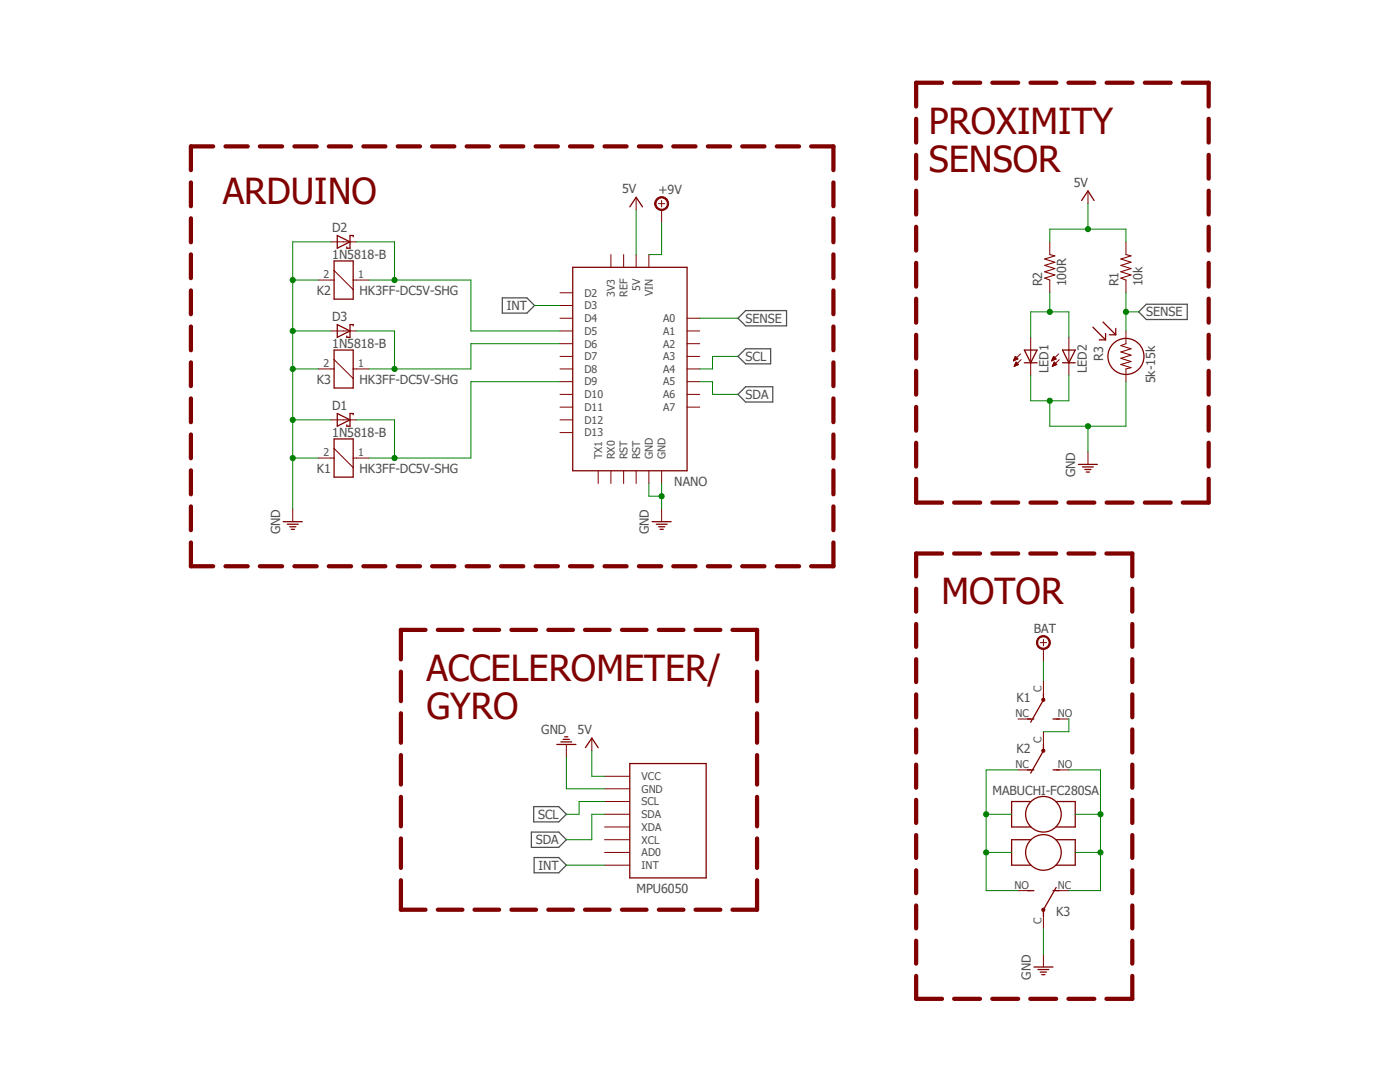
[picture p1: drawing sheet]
<svg xmlns="http://www.w3.org/2000/svg" width="279mm" height="216mm" viewBox="0 0 279 216" stroke-linecap="round" stroke-linejoin="round" font-family="sans-serif">
<path d="M37.7 16.1l204 183.7M241.7 16.1l-204 183.7" fill="none" stroke="#fff" stroke-width=".2"/>
<path d="M100.2 59.4h5l1.5 1.6-1.5 1.5h-5zM147.3 71.1l1.5-1.5h5v3h-5zM148.8 77.2h5.4v3h-5.4l-1.5-1.5zM148.8 62h8.2v3h-8.2l-1.5-1.5zM227.2 62.2l1.6-1.5h8.1v3.1h-8.1zM106 166h5.5l1.5 1.6-1.5 1.5h-5.5zM106.5 161h5l1.5 1.5-1.5 1.5h-5zM106.6 171.1h4.9l1.5 1.5-1.5 1.6h-4.9z" fill="none" stroke="#505050" stroke-width=".25"/>
<g fill="none" stroke="#800000" stroke-width=".85">
<path d="M188 16.5h-5.2v4.8M190.4 16.5h5.2M198 16.5h5.2M205.7 16.5h5.1M213.2 16.5h5.2M220.9 16.5h5.1M228.5 16.5h5.1M236.1 16.5h5.1v4.8M38.1 36.4v4.7M42.5 29.2h-4.4v4.8M45 29.2h4.4M51.9 29.2h4.4"/>
<path d="M58.8 29.2h4.4M65.6 29.2h4.5M72.5 29.2h4.4M79.4 29.2h4.4M86.2 29.2h4.5M93.1 29.2h4.5M100 29.2h4.4M106.9 29.2h4.4M113.7 29.2h4.5M120.6 29.2h4.5M127.5 29.2h4.5M134.4 29.2h4.4"/>
<path d="M141.3 29.2h4.4M148.1 29.2h4.5M155 29.2h4.5M161.9 29.2h4.4v4.8M166.3 36.4v4.7M182.8 23.7v4.7M182.8 30.9v4.7M182.8 38.1v4.7M241.2 23.7v4.7M241.2 30.9v4.7M241.2 38.1v4.7M38.1 43.6v4.7"/>
<path d="M38.1 50.8v4.7M38.1 58v4.7M166.3 43.6v4.7M166.3 50.8v4.7M166.3 58v4.7M182.8 45.3v4.7M182.8 52.5v4.7M182.8 59.6v4.8M241.2 45.3v4.7M241.2 52.5v4.7M241.2 59.6v4.8M38.1 65.2v4.7"/>
<path d="M38.1 72.3v4.7M38.1 79.5v4.7M166.3 65.2v4.7M166.3 72.3v4.7M166.3 79.5v4.7M182.8 66.8v4.7M182.8 74v4.7M241.2 66.8v4.7M241.2 74v4.7M38.1 86.7v4.7M38.1 93.9v4.7M166.3 86.7v4.7"/>
<path d="M166.3 93.9v4.7M182.8 81.2v4.7M182.8 88.3v4.8M182.8 95.5v4.8h5.2M241.2 81.2v4.7M241.2 88.3v4.8M241.2 95.5v4.8h-5.1M38.1 108.2v4.8h4.4M38.1 101v4.8M45 113h4.4M51.9 113h4.4M58.8 113h4.4"/>
<path d="M65.6 113h4.5M72.5 113h4.4M79.4 113h4.4M86.2 113h4.5M93.1 113h4.5M100 113h4.4M106.9 113h4.4M113.7 113h4.5M120.6 113h4.5M127.5 113h4.5M134.4 113h4.4M141.3 113h4.4"/>
<path d="M148.1 113h4.5M155 113h4.5M166.3 101v4.8M166.3 108.2v4.8h-4.4M182.8 117.5v4.5M188 110.4h-5.2v4.6M190.4 110.4h5.2M190.4 100.3h5.2M198 110.4h5.2M198 100.3h5.2M205.6 110.4h5.2M205.7 100.3h5.1"/>
<path d="M213.2 110.4h5.2M213.2 100.3h5.2M220.8 110.4h5.2v4.6M220.9 100.3h5.1M226 117.5v4.5M228.5 100.3h5.1M80 134v5.9M84.9 125.7h-4.9v5.9M87.4 125.7h4.9M94.7 125.7h4.9M102.1 125.7h4.9M109.4 125.7h4.9"/>
<path d="M116.8 125.7h4.9M124.1 125.7h4.9M131.5 125.7h4.9M138.8 125.7h5M146.2 125.7h4.9v5.9M151.1 134v5.9M182.8 124.5v4.6M182.8 131.5v4.6M182.8 138.6v4.5M226 124.5v4.6M226 131.5v4.6M226 138.6v4.5"/>
<path d="M80 142.3v5.9M80 150.7v5.8M80 159v5.9M151.1 142.3v5.9M151.1 150.7v5.8M151.1 159v5.9M182.8 145.5v4.7M182.8 152.6v4.6M182.8 159.6v4.6M226 145.5v4.7M226 152.6v4.6M226 159.6v4.6"/>
<path d="M80 175.6v5.9h4.9M80 167.3v5.9M151.1 167.3v5.9M151.1 175.6v5.9h-4.9M182.8 166.6v4.6M182.8 173.7v4.5M226 166.6v4.6M226 173.7v4.5M87.4 181.5h4.9M94.7 181.5h4.9M102.1 181.5h4.9M109.4 181.5h4.9"/>
<path d="M116.8 181.5h4.9M124.1 181.5h4.9M131.5 181.5h4.9M138.8 181.5h5M182.8 194.7v4.6h5.2M182.8 180.7v4.6M182.8 187.7v4.6M190.4 199.3h5.2M198 199.3h5.2M205.6 199.3h5.2M213.2 199.3h5.2M226 180.7v4.6"/>
<path d="M226 187.7v4.6M226 194.7v4.6h-5.2"/>
</g>
<g fill="none" stroke="#800000" stroke-width=".2">
<path d="M111.8 58.4h2.5M121.9 50.8v2.5M124.5 50.8v2.5M127 50.8v2.5M129.5 50.8v2.5M111.8 61h2.5M111.8 63.5h2.5M111.8 66h2.5M111.8 68.6h2.5M111.8 71.1h2.5M111.8 73.6h2.5M111.8 76.2h2.5"/>
<path d="M111.8 78.7h2.5M137.1 63.5h2.6M137.1 66h2.6M137.1 68.6h2.6M137.1 71.1h2.6M137.1 73.6h2.6M137.1 76.2h2.6M137.1 78.7h2.6M63.5 91.4h3.2M66.7 89.5l3.8 3.8M70.5 91.4h3.2M111.8 81.2h2.5"/>
<path d="M111.8 83.8h2.5M111.8 86.3h2.5M119.4 93.9v2.6M121.9 93.9v2.6M124.5 93.9v2.6M127 93.9v2.6M129.5 93.9v2.6M132 93.9v2.6M137.1 81.2h2.6M120.6 154.9h5.1M120.6 157.4h5.1M120.6 159.9h5.1"/>
<path d="M120.6 162.5h5.1M120.6 165h5.1M120.6 167.6h5.1M120.6 170.1h5.1M120.6 172.6h5.1"/>
</g>
<path d="M114.3 53.3h22.8v40.6h-22.8zM66.7 87.6h3.8v7.6h-3.8zM208.2 138.4v1.3l-2.5 4.4M125.7 152.4h15.2v22.8h-15.2zM205.1 143.5h1.2M210.1 143.5h1.3" fill="none" stroke="#800000" stroke-width=".25"/>
<path d="M208 139.4h.4v.5h-.4z" fill-rule="evenodd" fill="#800000"/>
<path d="M63.5 55.9h3.2M66.7 54l3.8 3.8M70.5 55.9h3.2M208 139.4h.4v.5h-.4zM208.2 135.8v2.6M203.2 143.5h2.5M210.8 143.5h2.5" fill="none" stroke="#800000" stroke-width=".2"/>
<path d="M66.7 52.1h3.8v7.6h-3.8zM205.1 153.6h1.2M208.2 148.5v1.3l-2.5 4.5M210.1 153.6h1.3" fill="none" stroke="#800000" stroke-width=".25"/>
<path d="M208 149.6h.4v.4h-.4z" fill-rule="evenodd" fill="#800000"/>
<path d="M63.5 73.6h3.2M66.7 71.8l3.8 3.7M70.5 73.6h3.2M203.2 153.6h2.5M208 149.6h.4v.4h-.4zM208.2 146v2.5M210.8 153.6h2.5" fill="none" stroke="#800000" stroke-width=".2"/>
<path d="M66.7 69.8h3.8v7.6h-3.8zM205.1 177.7h1.2M210.1 177.7h1.3M210.8 177.1l-2.6 4.4v1.3" fill="none" stroke="#800000" stroke-width=".25"/>
<path d="M208 181.3l.2-.1 .2 .1v.5h-.4z" fill-rule="evenodd" fill="#800000"/>
<g fill="none" stroke="#800000" stroke-width=".2">
<path d="M127 39.4v2.5M66 48.3h5.1M131.4 40.6h1.3M132 40v1.3M209.5 48.3v2.5M209.5 55.9v2.5M224.7 48.3v2.5M224.7 55.9v2.5M66 66h5.1M202.3 72h.1M202.3 71.9h.2M202.4 71.8h.3"/>
<path d="M202.4 71.7h.5M202.4 71.6h.7M202.4 71.5h.7M202.4 73h.2M202.4 72.9h.4M202.5 71.5h.5M202.5 72.9h.5M202.5 71.4h.4M202.5 72.8h.7M202.6 71.2h.2M202.6 72.7h.6M202.6 71.2h.1"/>
<path d="M202.6 72.6h.5M202.6 71.1l.6 .5-.9 .4zM202.6 72.5h.4M202.7 72.4h.2M202.7 72.3h.2M202.8 72.3l-.4 .8M202.8 72.3l.5 .4-.9 .4M202.8 72.3h.1M203.7 70.6l-1.4 1.4M203.8 71.8l-1.4 1.3M205.7 67.3v7.6M209.9 72h.1"/>
<path d="M209.9 71.9h.2M210 71.8h.3M210 71.7h.5M210 71.6h.7M210 73h.2M210.1 71.5h.6M210.1 72.9h.3M210.1 71.5h.5M210.1 72.9h.5M210.1 71.4h.4M210.1 72.8h.7M210.2 71.2h.2"/>
<path d="M210.2 72.7h.6M210.2 71.2h.1M210.2 72.6h.5M210.3 72.5h.4M210.3 71.1l.5 .5-.9 .4zM210.3 72.4h.3M210.4 72.3h.1M210.4 72.3l-.4 .8M210.4 72.3l.5 .4-.9 .4M211.3 70.6l-1.4 1.4M211.4 71.8l-1.4 1.3M213.3 67.3v7.6"/>
<path d="M224.7 66v2.6M224.7 73.6v2.6M66 83.8h5.1M132 101.6v2.5M203.2 177.7h2.5M210.8 177.7h2.5M208 181.3l.2-.1 .2 .1v.5h-.4zM208.2 182.8v2.5"/>
</g>
<path d="M209.5 50.8l1 .3-2 .6 2 .6-2 .7 2 .6-2 .6 2 .7-2 .6 1 .4M224.7 50.8l1 .3-2 .6 2 .6-2 .7 2 .6-2 .6 2 .7-2 .6 1 .4M224.7 68.6l-1 .4 2 .6-2 .6 2 .7-2 .6 2 .6-2 .6 2 .7-1 .2" fill="none" stroke="#800000" stroke-width=".21"/>
<g fill="none" stroke="#800000" stroke-width=".25">
<path d="M67.3 47l2.5 1.3-2.5 1.2zM70.5 47.2v-.2h-.7v2.5h-.6v-.2M125.7 41.3l1.3-1.9 1.2 1.9M67.3 64.8l2.5 1.2-2.5 1.3zM70.5 65v-.2h-.7v2.5h-.6v-.2M204.4 69.8h2.6l-1.3 2.6zM204.4 72.4h2.6M212 72.4h2.6M212 69.8h2.6l-1.3 2.6zM218.1 65.3l2.5 2.5M219.4 67.8h1.2M220.1 64.3l2.6 2.5"/>
<path d="M220.6 66.5v1.3M221.4 66.8h1.3M222.7 65.5v1.3M67.3 82.5l2.5 1.3-2.5 1.2zM70.5 82.8v-.3h-.7v2.5h-.6v-.2M130.1 104.1h3.8M131 104.6h2.1M131.4 105.1h1.3M131.7 105.6h.7M205.7 159.9h-3.8v5.1h3.8M210.8 159.9h3.8v5.1h-3.8M205.7 167.6h-3.8v5h3.8"/>
<path d="M210.8 167.6h3.8v5h-3.8"/>
<circle cx="224.7" cy="71.1" r="3.6"/>
<circle cx="208.2" cy="162.5" r="3.6"/>
<circle cx="208.2" cy="170.1" r="3.6"/>
</g>
<path d="M131 39.8a1.39 1.39 0 0 1 2.2 .1 1.39 1.39 0 0 1-.8 2.1 1.39 1.39 0 0 1-1.8-1.4h.3a1.15 1.15 0 0 1 1.5-1.1 1.15 1.15 0 0 1 .5 1.9 1.15 1.15 0 0 1-1.9-.4l-.1-.4h-.3z" fill-rule="evenodd" fill="#800000"/>
<path d="M131 39.8a1.39 1.39 0 0 1 2.2 .1 1.39 1.39 0 0 1-.8 2.1 1.39 1.39 0 0 1-1.8-1.4h.3a1.15 1.15 0 0 1 1.5-1.1 1.15 1.15 0 0 1 .5 1.9 1.15 1.15 0 0 1-1.9-.4l-.1-.4h-.3zM132 41.9v2.5M207.6 128.2h1.3M208.2 127.6v1.3" fill="none" stroke="#800000" stroke-width=".2"/>
<path d="M207.1 127.3a1.4 1.4 0 0 1 2.3 .1 1.4 1.4 0 0 1-.7 2.1 1.4 1.4 0 0 1-1.9-1.3h.3a1.15 1.15 0 0 1 1.7-.9 1.15 1.15 0 0 1 .2 1.9 1.15 1.15 0 0 1-1.9-.6v-.4h-.3z" fill-rule="evenodd" fill="#800000"/>
<path d="M217.1 38.1v2.5M217.1 90.1v2.6M58.4 101.6v2.5M207.1 127.3a1.4 1.4 0 0 1 2.3 .1 1.4 1.4 0 0 1-.7 2.1 1.4 1.4 0 0 1-1.9-1.3h.3a1.15 1.15 0 0 1 1.7-.9 1.15 1.15 0 0 1 .2 1.9 1.15 1.15 0 0 1-1.9-.6v-.4h-.3zM208.2 129.5v2.5M113 148.5v2.6M118.1 147.3v2.5M208.2 190.4v2.6" fill="none" stroke="#800000" stroke-width=".2"/>
<g fill="none" stroke="#800000" stroke-width=".25">
<path d="M215.9 40l1.2-1.9 1.3 1.9M215.2 92.7h3.8M216 93.2h2.2M216.5 93.7h1.2M216.8 94.2h.6M56.5 104.1h3.8M57.3 104.6h2.2M57.8 105.1h1.3M58.1 105.6h.7M111.1 148.5h3.8M111.9 148h2.2M112.4 147.5h1.2"/>
<path d="M112.7 147h.6M116.8 149.2l1.3-1.9 1.3 1.9M206.3 193h3.8M207.1 193.5h2.2M207.6 194h1.2M207.9 194.5h.6"/>
</g>
<path d="M129.5 96.5v2.5h2.5M132 96.5v5.1" fill="none" stroke="#008000" stroke-width=".2"/>
<circle cx="132" cy="99" r=".51" fill="#008000"/>
<g fill="none" stroke="#008000" stroke-width=".2">
<path d="M63.5 55.9h-5.1v45.7M58.4 91.4h5.1M58.4 83.8h7.6M208.2 185.3v5.1"/>
<circle cx="132" cy="99" r=".51"/>
</g>
<circle cx="58.4" cy="83.8" r=".51" fill="#008000"/>
<g fill="none" stroke="#008000" stroke-width=".2">
<path d="M58.4 73.6h5.1"/>
<circle cx="58.4" cy="83.8" r=".51"/>
</g>
<circle cx="58.4" cy="73.6" r=".51" fill="#008000"/>
<g fill="none" stroke="#008000" stroke-width=".2">
<path d="M58.4 66h7.6"/>
<circle cx="58.4" cy="73.6" r=".51"/>
</g>
<circle cx="58.4" cy="66" r=".51" fill="#008000"/>
<g fill="none" stroke="#008000" stroke-width=".2">
<path d="M66 48.3h-7.6v7.6"/>
<circle cx="58.4" cy="66" r=".51"/>
</g>
<circle cx="58.4" cy="55.9" r=".51" fill="#008000"/>
<circle cx="58.4" cy="55.9" r=".51" fill="none" stroke="#008000" stroke-width=".2"/>
<circle cx="58.4" cy="91.4" r=".51" fill="#008000"/>
<g fill="none" stroke="#008000" stroke-width=".2">
<path d="M205.7 74.9v5.1h7.6v-5.1M209.5 80v5h7.6M113 151.1v6.3h7.6"/>
<circle cx="58.4" cy="91.4" r=".51"/>
</g>
<circle cx="209.5" cy="80" r=".51" fill="#008000"/>
<g fill="none" stroke="#008000" stroke-width=".2">
<path d="M224.7 76.2v8.8h-7.6v5.1"/>
<circle cx="209.5" cy="80" r=".51"/>
</g>
<circle cx="217.1" cy="85" r=".51" fill="#008000"/>
<g fill="none" stroke="#008000" stroke-width=".2">
<path d="M127 41.9v8.9M132 44.4v6.4h-2.5M209.5 48.3v-2.6h15.2v2.6M217.1 40.6v5.1M118.1 149.8v5.1h2.5"/>
<circle cx="217.1" cy="85" r=".51"/>
</g>
<circle cx="217.1" cy="45.7" r=".51" fill="#008000"/>
<g fill="none" stroke="#008000" stroke-width=".2">
<path d="M213.3 153.6h6.3v24.1h-6.3M214.6 162.5h5"/>
<circle cx="217.1" cy="45.7" r=".51"/>
</g>
<circle cx="219.6" cy="162.5" r=".51" fill="#008000"/>
<g fill="none" stroke="#008000" stroke-width=".2">
<path d="M214.6 170.1h5"/>
<circle cx="219.6" cy="162.5" r=".51"/>
</g>
<circle cx="219.6" cy="170.1" r=".51" fill="#008000"/>
<g fill="none" stroke="#008000" stroke-width=".2">
<path d="M203.2 153.6h-6.4v24.1h6.4M196.8 170.1h5.1"/>
<circle cx="219.6" cy="170.1" r=".51"/>
</g>
<circle cx="196.8" cy="170.1" r=".51" fill="#008000"/>
<g fill="none" stroke="#008000" stroke-width=".2">
<path d="M196.8 162.5h5.1"/>
<circle cx="196.8" cy="170.1" r=".51"/>
</g>
<circle cx="196.8" cy="162.5" r=".51" fill="#008000"/>
<g fill="none" stroke="#008000" stroke-width=".2">
<path d="M71.1 48.3h7.6v7.6M73.7 55.9h20.3v10.1h17.8M208.2 132v3.8M213.3 143.5v2.5h-5.1"/>
<circle cx="196.8" cy="162.5" r=".51"/>
</g>
<circle cx="78.7" cy="55.9" r=".51" fill="#008000"/>
<g fill="none" stroke="#008000" stroke-width=".2">
<path d="M71.1 66h7.6v7.6M111.8 68.6h-17.8v5h-20.3"/>
<circle cx="78.7" cy="55.9" r=".51"/>
</g>
<circle cx="78.7" cy="73.6" r=".51" fill="#008000"/>
<g fill="none" stroke="#008000" stroke-width=".2">
<path d="M111.8 76.2h-17.8v15.2h-20.3M71.1 83.8h7.6v7.6"/>
<circle cx="78.7" cy="73.6" r=".51"/>
</g>
<circle cx="78.7" cy="91.4" r=".51" fill="#008000"/>
<g fill="none" stroke="#008000" stroke-width=".2">
<path d="M209.5 58.4v3.8M106.7 61h5.1M139.7 76.2h2.5v2.5h5.1M147.3 71.1h-5.1v2.5h-2.5M205.7 67.3v-5.1h7.6v5.1M120.6 159.9h-5v2.6h-2.6M113 172.6h7.6M120.6 162.5h-2.5v5.1h-5.1"/>
<circle cx="78.7" cy="91.4" r=".51"/>
</g>
<circle cx="209.5" cy="62.2" r=".51" fill="#008000"/>
<g fill="none" stroke="#008000" stroke-width=".2">
<path d="M224.7 58.4v7.6M139.7 63.5h7.6M224.7 62.2h2.5"/>
<circle cx="209.5" cy="62.2" r=".51"/>
</g>
<circle cx="224.7" cy="62.2" r=".51" fill="#008000"/>
<circle cx="224.7" cy="62.2" r=".51" fill="none" stroke="#008000" stroke-width=".2"/>
<g font-size="7.2" fill="#800000">
<text x="185.4" y="26.7">PROXIMITY</text>
<text x="185.4" y="34.3">SENSOR</text>
<text x="44.4" y="40.6">ARDUINO</text>
<text x="187.9" y="120.6">MOTOR</text>
<text x="85.1" y="135.9">ACCELEROMETER/</text>
<text x="85.1" y="143.5">GYRO</text>
</g>
<g font-size="2.5" fill="#505050">
<text x="124.2" y="38.6">5V</text>
<text x="131.4" y="38.7">+9V</text>
<text x="214.3" y="37.3">5V</text>
<text x="66.3" y="46.4">D2</text>
<text x="66.3" y="51.7">1N5818-B</text>
<text x="63.2" y="58.9">K2</text>
<text x="71.8" y="58.9">HK3FF-DC5V-SHG</text>
<text x="208" y="57.2" transform="rotate(-90 208 57.2)">R2</text>
<text x="212.8" y="57.2" transform="rotate(-90 212.8 57.2)">100R</text>
<text x="223.2" y="57.2" transform="rotate(-90 223.2 57.2)">R1</text>
<text x="228" y="57.2" transform="rotate(-90 228 57.2)">10k</text>
<text x="66.3" y="64.1">D3</text>
<text x="101.1" y="61.8">INT</text>
<text x="148.8" y="64.4">SENSE</text>
<text x="228.8" y="63.1">SENSE</text>
<text x="66.3" y="69.5">1N5818-B</text>
<text x="63.2" y="76.7">K3</text>
<text x="71.8" y="76.7">HK3FF-DC5V-SHG</text>
<text x="148.8" y="72">SCL</text>
<text x="209.3" y="74.4" transform="rotate(-90 209.3 74.4)">LED1</text>
<text x="216.9" y="74.4" transform="rotate(-90 216.9 74.4)">LED2</text>
<text x="220.2" y="72" transform="rotate(-90 220.2 72)">R3</text>
<text x="230.5" y="76.5" transform="rotate(-90 230.5 76.5)">5k-15k</text>
<text x="66.3" y="81.9">D1</text>
<text x="148.8" y="79.6">SDA</text>
<text x="66.3" y="87.2">1N5818-B</text>
<text x="63.2" y="94.4">K1</text>
<text x="71.8" y="94.4">HK3FF-DC5V-SHG</text>
<text x="214.6" y="95.2" transform="rotate(-90 214.6 95.2)">GND</text>
<text x="134.6" y="97">NANO</text>
<text x="55.9" y="106.6" transform="rotate(-90 55.9 106.6)">GND</text>
<text x="129.5" y="106.6" transform="rotate(-90 129.5 106.6)">GND</text>
<text x="206.3" y="126.3">BAT</text>
<text x="202.9" y="140.2">K1</text>
<text x="108" y="146.5">GND</text>
<text x="115.3" y="146.5">5V</text>
<text x="202.9" y="150.3">K2</text>
<text x="198.1" y="158.7">MABUCHI-FC280SA</text>
<text x="107.4" y="163.4">SCL</text>
<text x="106.9" y="168.4">SDA</text>
<text x="107.5" y="173.5">INT</text>
<text x="127" y="178.2">MPU6050</text>
<text x="210.8" y="182.8">K3</text>
<text x="205.7" y="195.5" transform="rotate(-90 205.7 195.5)">GND</text>
</g>
<g font-size="2.1" fill="#505050">
<text x="64.6" y="55.5">2</text>
<text x="71.5" y="55.5">1</text>
<text x="116.6" y="59.2">D2</text>
<text x="122.7" y="59.2" transform="rotate(-90 122.7 59.2)">3V3</text>
<text x="125.2" y="59.3" transform="rotate(-90 125.2 59.3)">REF</text>
<text x="127.8" y="58.1" transform="rotate(-90 127.8 58.1)">5V</text>
<text x="130.3" y="59.1" transform="rotate(-90 130.3 59.1)">VIN</text>
<text x="116.6" y="61.7">D3</text>
<text x="116.6" y="64.3">D4</text>
<text x="132.4" y="64.3">A0</text>
<text x="116.6" y="66.8">D5</text>
<text x="116.6" y="69.3">D6</text>
<text x="116.6" y="71.9">D7</text>
<text x="132.4" y="71.9">A3</text>
<text x="132.4" y="69.3">A2</text>
<text x="132.4" y="66.8">A1</text>
<text x="64.6" y="73.3">2</text>
<text x="71.5" y="73.3">1</text>
<text x="116.6" y="74.4">D8</text>
<text x="116.6" y="76.9">D9</text>
<text x="132.4" y="76.9">A5</text>
<text x="132.4" y="74.4">A4</text>
<text x="116.6" y="79.5">D10</text>
<text x="116.6" y="82">D11</text>
<text x="132.4" y="82">A7</text>
<text x="132.4" y="79.5">A6</text>
<text x="116.6" y="84.5">D12</text>
<text x="116.6" y="87.1">D13</text>
<text x="64.6" y="91.1">2</text>
<text x="71.5" y="91.1">1</text>
<text x="120.1" y="91.6" transform="rotate(-90 120.1 91.6)">TX1</text>
<text x="122.7" y="91.6" transform="rotate(-90 122.7 91.6)">RX0</text>
<text x="125.2" y="91.6" transform="rotate(-90 125.2 91.6)">RST</text>
<text x="127.8" y="91.6" transform="rotate(-90 127.8 91.6)">RST</text>
<text x="130.3" y="91.6" transform="rotate(-90 130.3 91.6)">GND</text>
<text x="132.8" y="91.6" transform="rotate(-90 132.8 91.6)">GND</text>
<text x="202.6" y="143.1">NC</text>
<text x="207.9" y="138" transform="rotate(-90 207.9 138)">C</text>
<text x="211.1" y="143.1">NO</text>
<text x="207.9" y="148.2" transform="rotate(-90 207.9 148.2)">C</text>
<text x="128.1" y="155.7">VCC</text>
<text x="202.6" y="153.2">NC</text>
<text x="211.1" y="153.2">NO</text>
<text x="128.1" y="158.2">GND</text>
<text x="128.1" y="160.7">SCL</text>
<text x="128.1" y="163.2">SDA</text>
<text x="128.1" y="165.8">XDA</text>
<text x="128.1" y="168.3">XCL</text>
<text x="128.1" y="170.9">AD0</text>
<text x="128.1" y="173.4">INT</text>
<text x="202.4" y="177.4">NO</text>
<text x="211.1" y="177.4">NC</text>
<text x="207.9" y="184.4" transform="rotate(-90 207.9 184.4)">C</text>
</g>
</svg>
